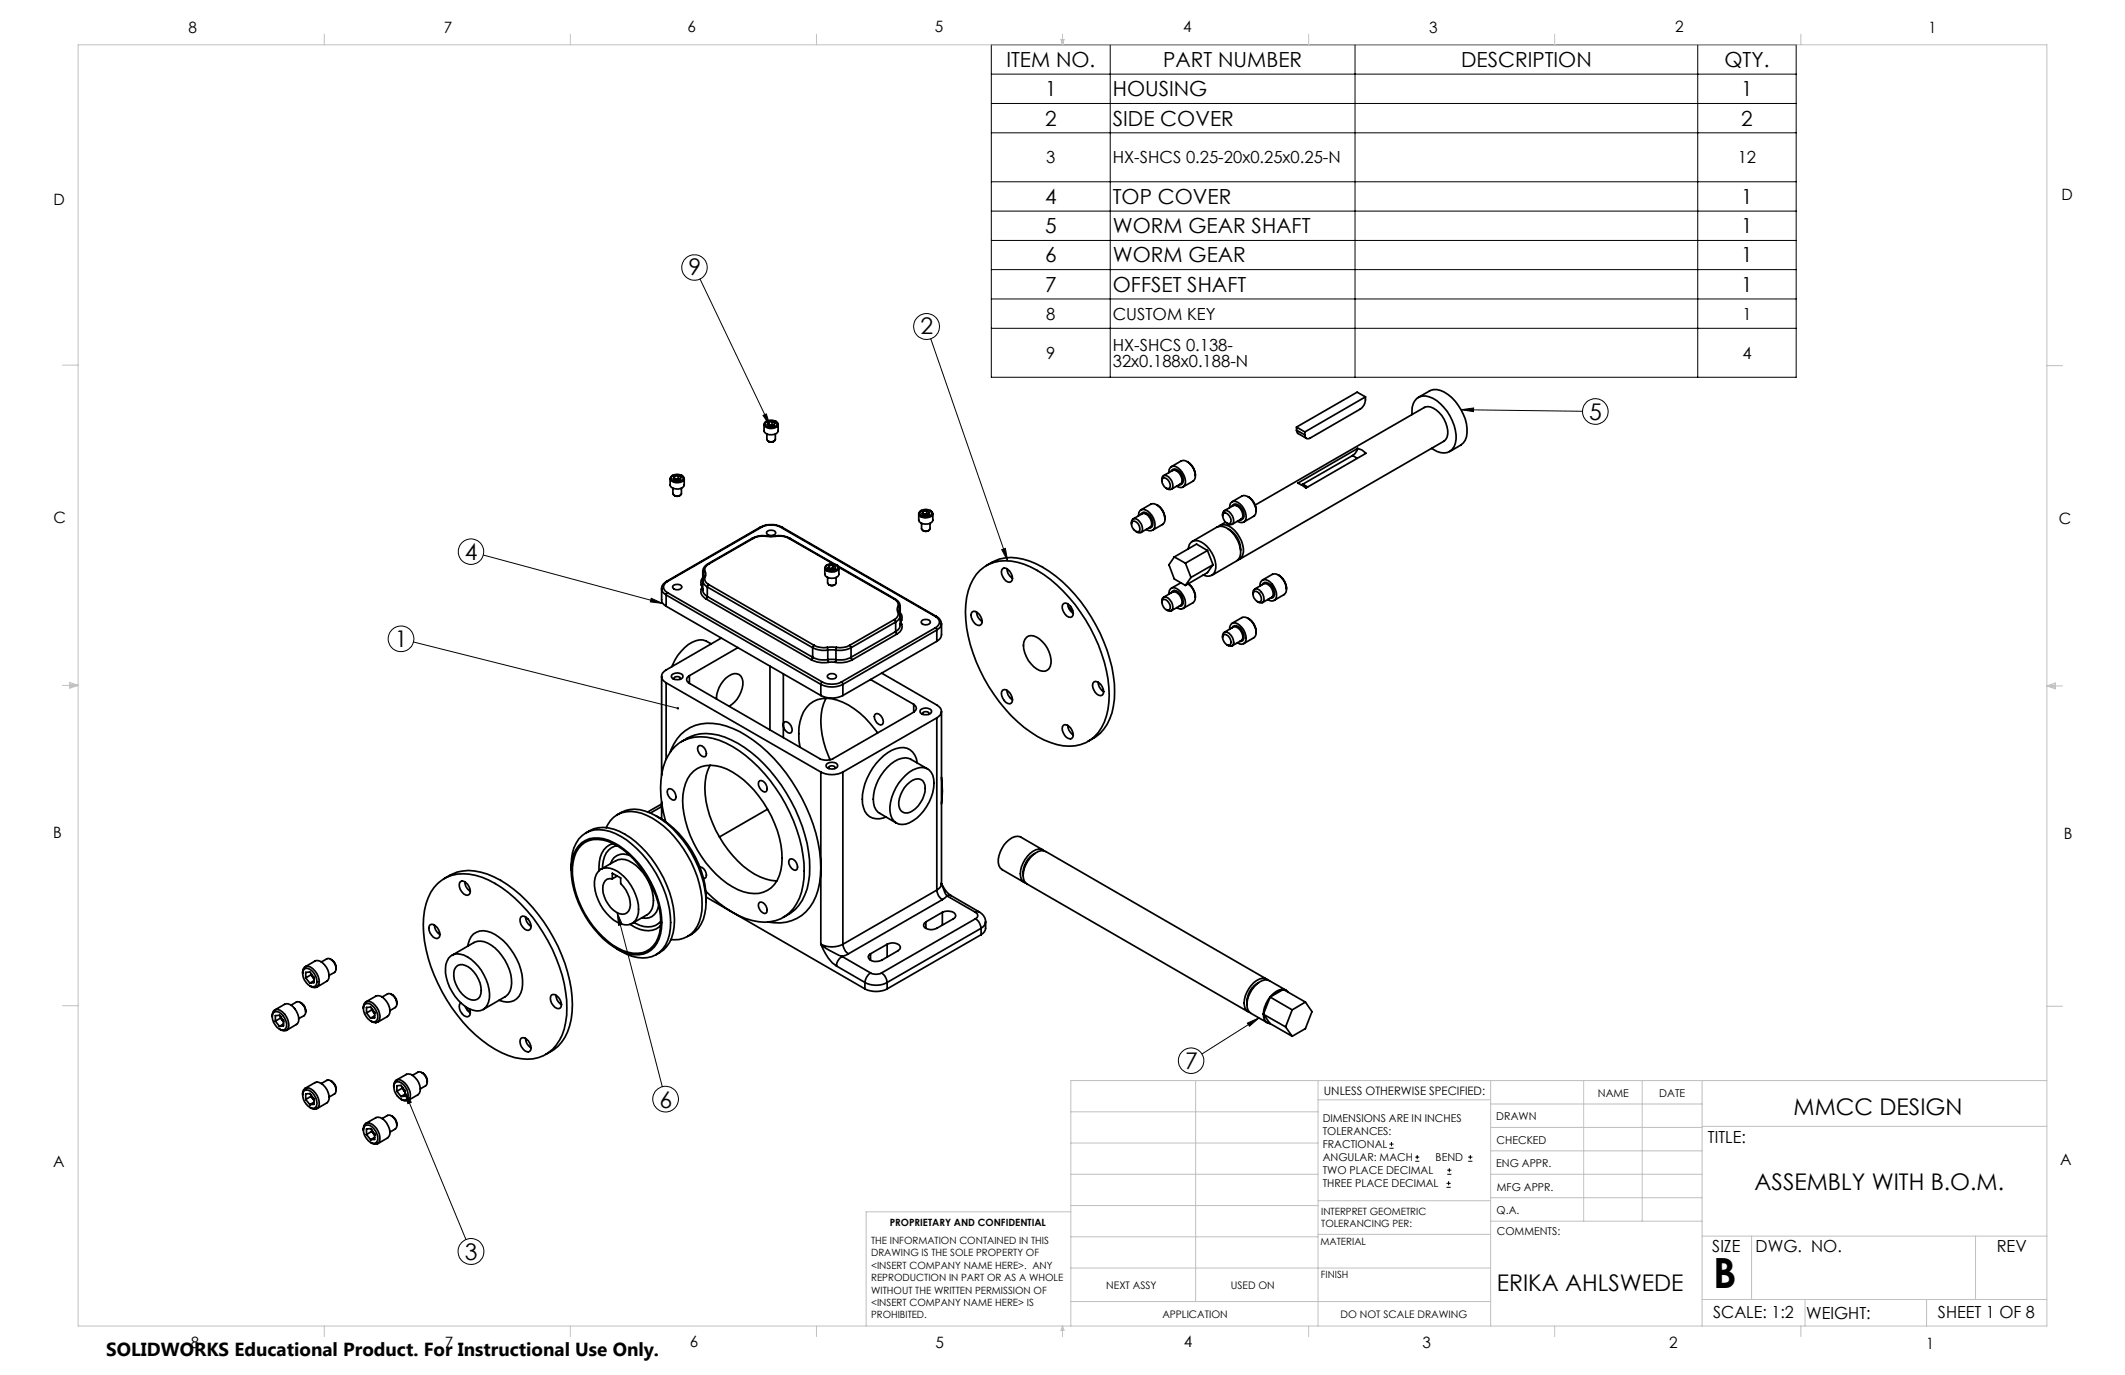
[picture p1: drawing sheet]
<svg xmlns="http://www.w3.org/2000/svg" width="432mm" height="279mm" viewBox="0 0 432 279" stroke-linecap="round" stroke-linejoin="round" font-family="sans-serif">
<g fill="none" stroke="#000" stroke-width=".2">
<path d="M201.4 9.1h163.6v67.6h-163.6zM201.4 15.1h163.6M225.6 9.1v67.6M275.3 9.1v67.6M345 9.1v67.6M201.4 21h163.6M201.4 27h163.6M201.4 36.9h163.6M142.2 56.7l14.3 29.8M201.4 42.9h163.6M201.4 48.9h163.6M201.4 54.8h163.6"/>
<path d="M189.1 68.8l15.7 45.1M201.4 60.7h163.6M201.4 66.7h163.6M155 84.4l.7-.3 .8 2.4zM296.9 83.3l2.5-.4v.7zM296.9 83.3l24.7 .3M98.2 112.8l36.5 9.8M203.6 111.7l.7-.3 .5 2.5zM84 130.5l53.7 13.4M132.3 121.6l2.4 1-2.5-.3zM125.4 185.5l1 2.3-.7 .2zM125.4 185.5l9.2 35.3"/>
<path d="M253.5 207.9l2.3-1.1-1.9 1.7zM255.8 206.8l-11.6 7.4M82.2 221.8l12.5 30.1M82.2 221.8l1.4 2.2-.7 .3zM282.3 233.3h.9M282.3 232.5h.9M282.8 232.1v.8M287.6 236h.8M287.6 235.1h.8M288 234.7v.8M294.1 238.6h.8M294.1 237.8h.8"/>
<path d="M294.5 237.4v.8M298.3 236h.9M298.3 235.1h.9M298.8 234.7v.8M293.9 241.3h.9M293.9 240.5h.9M294.4 240v.8"/>
<circle cx="141.1" cy="54.4" r="2.58"/>
<circle cx="188.3" cy="66.3" r="2.63"/>
<circle cx="324.2" cy="83.6" r="2.61"/>
<circle cx="95.7" cy="112.1" r="2.58"/>
<circle cx="81.5" cy="129.8" r="2.61"/>
<circle cx="242" cy="215.5" r="2.59"/>
<circle cx="135.3" cy="223.4" r="2.61"/>
<circle cx="95.7" cy="254.3" r="2.62"/>
</g>
<g fill="none" stroke="#c0c0c0" stroke-width=".2">
<path d="M15.9 9.1h400v260.4h-400zM65.9 6.9v2.2M115.9 6.9v2.2M165.9 6.9v2.2M215.6 8h.6l-.3 1.1zM215.7 8l.2 1.1M215.9 6.9v2.2M216 8l-.1 1.1M265.9 6.9v2.2M315.9 6.9v2.2M365.9 6.9v2.2M12.7 74.2h3.2"/>
<path d="M415.9 74.3h3.2M12.7 139.3h3.2M14.2 139.1l1.7 .2M14.2 138.7l1.7 .6-1.7 .5zM15.9 139.3l-1.7 .3M415.9 139.4h3.2M415.9 139.4l1.8-.6v1.2zM415.9 139.4l1.8 .3M417.7 139.2l-1.8 .2M12.7 204.4h3.2M243 219.6v44.9M267.8 219.6v49.9"/>
<path d="M302.9 219.6v49.9M321.8 219.6v28.5M333.7 219.6v28.5M345.9 219.6v49.9M415.9 204.5h3.2M415.9 219.6h-198.3v49.9M217.6 238.6h50.2M217.6 232.3h50.2M217.6 225.9h50.2M267.8 223.5h35.1M302.9 233.9h43M302.9 229.1h43"/>
<path d="M302.9 224.3h43M302.9 238.6h43M345.9 228.9h70M217.6 257.7h85.3M217.6 251.3h50.2M217.6 245h50.2M217.6 246.2h-41.6v23.3M267.8 250.8h35.1M267.8 244h35.1M302.9 248.1h43M302.9 243.4h43M345.9 251.2h70"/>
<path d="M355.9 251.2v12.9M401.4 251.2v12.9M65.9 269.5v2.1M115.9 269.5v2.1M165.9 269.5v2.1M215.9 269.5v2.1M215.9 269.5l.3 .8h-.6zM217.6 264.5h85.3M265.9 269.5v2.1M315.9 269.5v2.1M345.9 264.1h70M365.9 269.5v2.1"/>
<path d="M366.8 264.1v5.4M391.5 264.1v5.4"/>
</g>
<path d="M155 84.4l.7-.3 .8 2.4zM203.6 111.7l.7-.3 .5 2.5zM296.9 83.3l2.5-.4v.7zM253.5 207.9l2.3-1.1-1.9 1.7zM137.6 143.7a.25 .25 0 0 0 0 .4 .25 .25 0 0 0 .4-.1l-.3-.1 .3 .1-.1-.3zM82.2 221.8l1.4 2.2-.7 .3zM125.4 185.5l1 2.3-.7 .2zM132.3 121.6l2.4 1-2.5-.3z" fill="#000"/>
<g fill="none" stroke="#000" stroke-width=".35">
<path d="M136.2 97.3v1.2a1.62 1.62 0 0 0 2.5 .6l.3-.6v-1.2M136.7 96.6a1.85 1.85 0 0 1 2.1 .2l.1 .3a1.49 1.49 0 0 1-2.4 .3l-.2-.3zM136.7 96.6a.7 .7 0 0 0-.3 1.1 1.97 1.97 0 0 0 2.6-.2l-.1-.6-.4-.3M136.7 99.2v1.1a.97 .97 0 0 0 1.8 0v-1.1M137.1 96.8v.6M137.4 97.4h-.2M137.8 97.3l.2 .2-.6-.1M137.8 96.7l.6 .3-.2 .4-.8 .2-.6-.4 .3-.4M137.8 96.7l-.7 .1M137.8 96.7v.6M137.8 97.3l-.4 .1M155.3 86.3v1.2a1.63 1.63 0 0 0 2.8 0v-1.2"/>
<path d="M155.5 85.8a1.52 1.52 0 0 1 2.4 .3 1.46 1.46 0 0 1-2.5 0zM155.8 85.6a.67 .67 0 0 0-.3 1.1 1.97 1.97 0 0 0 2.5-.2v-.6l-.4-.3M155.8 88.2v1.1a1 1 0 0 0 1.8 0v-1.1M156.1 89.6l.6 .3 .6-.3M156.1 85.8v.5M156.3 86.4h.2zM156.5 86.4l.6 .1M156.9 85.7l.5 .3-.1 .4-.8 .1-.6-.3 .2-.4M156.9 85.7l-.8 .1M156.9 86.3l.2 .1M156.9 85.7v.6M156.9 86.3l-.4 .1"/>
<path d="M236.1 97.7a.8 .8 0 0 1 .3-1 .8 .8 0 0 1 1 .2 1.98 1.98 0 0 1 .7 2.5 1.01 1.01 0 0 1-1.1-.2M236.1 97.4l.3-.2a1.39 1.39 0 0 1 1.2 2 1.43 1.43 0 0 1-1.5-1.8zM236.4 96.7l1.9-1.1a1.83 1.83 0 0 1 1.9 2.3l-.3 .4-1.9 1.1M237.5 96a1.07 1.07 0 0 1 .6-1.1 1.07 1.07 0 0 1 1.2 .1 3.4 3.4 0 0 1 1.4 3.6 .99 .99 0 0 1-1.6 .2M238 94.8l2-1.1a1.78 1.78 0 0 1 2.2 1 2.28 2.28 0 0 1 .2 3.1l-2 1.2M238 95.7a.69 .69 0 0 1 1.1-.3 2.64 2.64 0 0 1 1.3 2.6l-.2 .4-.6 .1M241.2 93.8a3.2 3.2 0 0 1 1.7 2.9M263.5 87.4l.1 .6 1.9 1.1M263.5 86.8l1.6 1M263.5 87.4l1.6 1M263.5 86.8v.6M263.7 98.2l12.2-7.1 .9 .3 .8 .7-12.2 7.1-.9-.7z"/>
<path d="M264.7 98.4l-.3 .1M264.7 98.4l1 .6M265.1 87.8v.6M274.8 92.6l-10.1 5.8M274.8 92.6l1 .5M275.9 91.1a2.36 2.36 0 0 1-1.1 1.5M277.5 80.6a2.52 2.52 0 0 1-1.1 2.5l-10.2 5.9a.67 .67 0 0 1-.7 .1 .67 .67 0 0 1-.4-.7M277.5 80.6l-12.4 7.2M277.5 80.6l-1.7-.9-12.3 7.1M286.9 84.2a3.4 3.4 0 0 1 1.5-3.6 4.2 4.2 0 0 1 4.3 1.5 9.9 9.9 0 0 1 3.2 7.2 2.61 2.61 0 0 1-3.9 2.4l-1.1-.6M288.2 80.8l2.3-1.4a3.4 3.4 0 0 1 3.7 .8 9.5 9.5 0 0 1 3.8 8.6 2.76 2.76 0 0 1-1.2 1.7l-2.2 1.3M134.4 119.6v2.3a1.47 1.47 0 0 0 1 1.3"/>
<path d="M134.4 119.6a1.47 1.47 0 0 0 1 1.3M135.4 118.1a1.74 1.74 0 0 0-1 1.5M135.4 118.1h.2M135.6 118.1a1.22 1.22 0 0 0-.8 1.2 1.22 1.22 0 0 0 .8 1.1M136.7 119.1a1.23 1.23 0 0 1 1.9 .2 1.09 1.09 0 0 1-1.9 0zM137 100.6l.6 .3 .6-.3M142.5 118.9l.1 .3-.1 .5M142.5 119.7a1.57 1.57 0 0 0 1 2M142.8 117.4l-.3 .7v.8M142.8 118l.3 .7 .6 .6M142.8 119.7h-.3M142.8 118.7l-.3 .2"/>
<path d="M142.9 116.6l.1 .3-.1 .6M142.9 116.6l-.1-.5v4.1l.3 .4 .6 .6M142.9 116.6v.8M143.3 117.2l-.4 .2-.1 .5M143.3 117.2a1.21 1.21 0 0 0 .7 1.6M143.3 116.2l.1 .2-.1 .8M143.3 116.2l-.4 .4M143.7 119.3l21.4 12.3M143.7 119.3v1.9M143.8 114.6a1.73 1.73 0 0 0-1 1.5M143.8 114.6h.2M144 114.6a1.21 1.21 0 0 0-.7 1.6"/>
<path d="M144 118.8l-.3 .5M144 118.8l21.4 12.3M152.9 109.4h.2M152.9 109.4l-9.1 5.2M153.1 109.4l-9.1 5.2M154.5 107.1a5 5 0 0 1 4.4 0M154.5 107.1h.2M154.5 107.1l-19.1 11M154.7 107.1a4.4 4.4 0 0 1 3.9 0M154.7 107.1l-19.1 11M155.8 109a4.3 4.3 0 0 0-2.7 .4M155.8 109h1.8"/>
<path d="M155.8 108.9a4.4 4.4 0 0 0-2.9 .5M155.8 108.9h1.8M155.8 108.1a1.19 1.19 0 0 1 1.8 .2 1.06 1.06 0 0 1-1.8 0zM155.8 108.9v.1M157.6 108.9a4.6 4.6 0 0 1 2.9 .5M157.6 108.9v.1M157.6 109a4.2 4.2 0 0 1 2.7 .4M158.6 107.1l31.5 18.2M158.9 107.1h-.3M158.9 107.1l31.4 18.2M160.3 109.4l9 5.1M160.5 109.4h-.2"/>
<path d="M160.5 109.4l9.1 5.2M167.6 115.4v1.3a1.67 1.67 0 0 0 2.9 .1v-1.4M167.9 115a1.81 1.81 0 0 1 2.3 0l.1 .3a1.2 1.2 0 0 1-1.7 .6l-.7-.4-.1-.2zM168.1 114.8l-.4 .3-.1 .3a1.72 1.72 0 0 0 2.7 .4l.2-.3-.1-.3-.5-.4M168.2 117.3v1.2l.2 .3M168.4 118.8l.7 .2 .6-.2M168.5 114.9v.6M168.9 115.5l-.3 .1M169.2 115.5l.3 .1-.6-.1M169.2 114.8l.6 .3-.2 .5-.8 .1-.5-.3 .2-.5M169.2 114.8l-.7 .1M169.2 114.8v.7"/>
<path d="M169.2 115.5h-.3M169.9 117.3v1.2a1.04 1.04 0 0 1-1.5 .3M170.3 115l11.6 6.7M170.4 115.3l11.3 6.4M186.7 104.4v1.3a1.67 1.67 0 0 0 2.8 .1v-1.4M187 104a1.52 1.52 0 0 1 2.4 .2 1.43 1.43 0 0 1-2.5 0zM187.2 103.7l-.1 .1a.67 .67 0 0 0-.3 .9 1.86 1.86 0 0 0 2.7-.2v-.3l-.5-.5M187.3 106.3v1.1l.2 .4M187.5 107.8l.6 .2 .6-.2M187.5 103.9v.6M187.9 104.5l-.2 .1M188.3 104.5l.3 .1-.7-.1"/>
<path d="M188.3 103.8l.6 .3-.2 .5-.8 .1-.5-.3 .1-.5M188.3 103.8l-.8 .1M188.3 103.8v.7M188.3 104.5h-.4M189 106.3v1.1a.97 .97 0 0 1-1.5 .4M199.1 115.9a8.4 8.4 0 0 1 9-1.2 27.1 27.1 0 0 1 12.5 11.3 28.9 28.9 0 0 1 4.7 16.7 9.4 9.4 0 0 1-4.7 8.2 9.8 9.8 0 0 1-8.5-.5 29.4 29.4 0 0 1-13-14.2 26 26 0 0 1-2.7-14.8 10.2 10.2 0 0 1 2.7-5.5zM200.4 114.9a9.1 9.1 0 0 1 8.8-.9 27.1 27.1 0 0 1 13.5 13 26.2 26.2 0 0 1 3.5 16.5 8.8 8.8 0 0 1-5.1 7.1M203.8 115.5a1.67 1.67 0 0 1 1.9 1.5 .89 .89 0 0 1-.5 1.3 2.14 2.14 0 0 1-1.6-2.5zM204.6 115.6a2.33 2.33 0 0 0 1.1 1.9M229.9 106.5a.8 .8 0 0 1 .3-1 .8 .8 0 0 1 1 .2 1.98 1.98 0 0 1 .7 2.5 1.01 1.01 0 0 1-1.1-.2M230 106a1.18 1.18 0 0 1 1.6 1.2l-.1 .7a1.26 1.26 0 0 1-1.6-1.5zM230.3 105.4l1.8-1a1.82 1.82 0 0 1 1.9 2l-.2 .7-2 1.1"/>
<path d="M231.4 104.8a1.08 1.08 0 0 1 .5-1.2 1.08 1.08 0 0 1 1.3 .3 3.3 3.3 0 0 1 1.3 3.5 1.02 1.02 0 0 1-1.6 .2M231.8 103.6l2.1-1.2a1.91 1.91 0 0 1 2.2 1.2 2.27 2.27 0 0 1 .1 3l-2 1.1M231.8 104.5l.3-.3a1.53 1.53 0 0 1 1.9 1.1 1.41 1.41 0 0 1-.2 2h-.4M235.1 102.6a3.1 3.1 0 0 1 1.6 2.9M238.6 113.2l-1.1 1.6 1.1 2.9 2.3 1.3M238.6 113.2l2.3 1.2M240 118.4l-2 1.1M240.9 114.4l1.1 2.9M241.4 111.5a1.65 1.65 0 0 1 .9-1.5 1.65 1.65 0 0 1 1.8 .1 5.8 5.8 0 0 1 2.8 5.9 1.6 1.6 0 0 1-2.4 .8M242 117.3l-1.1 1.7M242.3 110l5-2.9a2.66 2.66 0 0 1 3 1 5.7 5.7 0 0 1 1.7 5l-.7 .9-5.1 2.9M245.4 111.9l1.1 2.9"/>
<path d="M245.4 111.9l-4.5 2.5M245.4 111.9l-2.3-1.3-4.5 2.6M246.5 114.8l-4.5 2.5M246.5 114.8l-1.1 1.5-4.5 2.7M247.6 107a1.95 1.95 0 0 1 2.7 .3 5.6 5.6 0 0 1 2.2 5.5l-.2 .5-.8 .5M248.4 104.8a.8 .8 0 0 1 .3-1 .8 .8 0 0 1 1.1 .2 1.98 1.98 0 0 1 .6 2.5 1.01 1.01 0 0 1-1.1-.2M248.6 104.3a1.36 1.36 0 0 1 1.5 1.7l-.1 .3a1.29 1.29 0 0 1-1.5-1.3zM248.8 103.8l1.8-1.1a1.83 1.83 0 0 1 1.7 2.7l-1.9 1.1M249 106.1l-1.1 .7M249.6 107.5a4.9 4.9 0 0 1 2.5 4.3M249.9 103.2a1.04 1.04 0 0 1 .4-1.2 1.04 1.04 0 0 1 1.3 .1 3.5 3.5 0 0 1 1.5 3.5 1 1 0 0 1-1.6 .3M250.4 102l2-1.2a2.13 2.13 0 0 1 2.4 1.5 1.94 1.94 0 0 1-.1 2.6l-2 1.2"/>
<path d="M250.4 102.9a.71 .71 0 0 1 1.1-.3 2.56 2.56 0 0 1 1.2 2.6l-.2 .3-.5 .1M253.6 100.9a3.1 3.1 0 0 1 1.6 2.9M255 119.7l1.8-1.1a1.83 1.83 0 0 1 1.6 2.8l-1.9 1M255.1 102.6l34.3-19.8a2.6 2.6 0 0 1 3 1 5.7 5.7 0 0 1 1.6 5l-.6 .8-41.6 24.1M256 119.1a1.03 1.03 0 0 1 .5-1.2 1.03 1.03 0 0 1 1.2 .1 3.2 3.2 0 0 1 1.4 3.8 1.07 1.07 0 0 1-1.5 0M256.5 117.9l2.1-1.2a1.65 1.65 0 0 1 2 .9 2.67 2.67 0 0 1 .5 3.1l-2.2 1.3M256.5 118.8l.2-.3a1.05 1.05 0 0 1 1.5 .4 1.93 1.93 0 0 1 .4 2.6h-.5M259.8 116.8a3.2 3.2 0 0 1 1.6 2.9M134.4 137.4v20.1M135.4 120.9l31.4 18.2M135.4 120.9v2.3M135.4 138.7v15.6"/>
<path d="M135.4 123.2l31.4 18.1M135.4 138.7l31.4 18.2M135.6 120.4l-.2 .5M135.6 120.4l31.5 18.2M136.5 137.2a1.67 1.67 0 0 1 2.2 0l.1 .2a1.4 1.4 0 0 1-2.3 .3zM137 138l-.1-.1a.8 .8 0 0 1 1.4 0l-.1 .1M140.1 137.3a.82 .82 0 0 0-.6 .8 .82 .82 0 0 0 .6 .8M140.1 138.9l26.5 15.3a2.99 2.99 0 0 0 2.7 0l16.4-9.5M140.1 137.3v1.6M143.5 121.7l21.4 12.4M143.7 121.2l-.2 .5M143.7 121.2l21.4 12.4"/>
<path d="M144.5 130.8a3.5 3.5 0 0 0-4.7 .2 9.8 9.8 0 0 0-3.3 4.5M146.6 129.6l-11.2 6.5a1.39 1.39 0 0 0-1 1.3 1.39 1.39 0 0 0 1 1.3M150 131.6l-9.9 5.7M156.5 135.4v12.9M159.2 136.9v13M164.9 134.1a5.6 5.6 0 0 0 3.4 .5M165.1 131.6a5.1 5.1 0 0 0 3.1 .5M165.1 133.6a4.8 4.8 0 0 0 3.1 .5M165.1 133.6l-.2 .5M165.1 131.6v2M165.4 131.1a4.3 4.3 0 0 0 2.7 .5M165.4 131.1l-.3 .5"/>
<path d="M166.8 139.1a5 5 0 0 0 4.5 0M166.8 139.1v2.2M167.1 138.6a4.4 4.4 0 0 0 3.9 0M167.1 138.6l-.3 .5M168.1 131.6h1.9M168.1 131.6l.1 .5M168.2 137.2a1.13 1.13 0 0 1 1.8 .2 1.09 1.09 0 0 1-1.9 0zM168.2 132.1h1.7M168.2 134.1h1.7M168.2 134.1l.1 .5M168.2 132.1v2M168.3 134.6h1.5"/>
<path d="M169.9 134.1l-.1 .5M169.9 132.1v2M170 131.6l-.1 .5M171 138.6l.3 .5M171.3 139.1v2.2M172.6 131.1a4.2 4.2 0 0 1-2.6 .5M172.6 131.1l.3 .5M172.9 131.6a5.1 5.1 0 0 1-3 .5M172.9 133.6a4.8 4.8 0 0 1-3 .5M172.9 133.6l.3 .5M172.9 131.6v2M173.2 134.1a5.6 5.6 0 0 1-3.4 .5"/>
<path d="M176.9 138.1l8.8 5M179.1 136.8l11.3 6.5a1.37 1.37 0 0 1 .9 1.3 1.37 1.37 0 0 1-.9 1.3M181.7 121.7a1.21 1.21 0 0 1 .7 1.6M181.7 125.9l.3 .5M181.7 125.9l-9.1 5.2M181.9 121.7a1.66 1.66 0 0 1 1 1.5M181.9 121.7h-.2M182 128.3l.3 .5M182 126.4l-9.1 5.2M182 128.3l-9.1 5.3M182 126.4v1.9M182.3 128.8l-9.1 5.3"/>
<path d="M182.4 124.4h.2a1.26 1.26 0 0 1-.6 2M182.4 123.3l-.1 .4 .1 .7M182.4 124.4a1.21 1.21 0 0 1-.7 1.5M182.4 123.3l.4 .4M182.8 123.7l-.1 .3 .1 .6M182.8 123.7v.9M182.9 124.5l.4 .7-.1 .8M182.9 123.2v4.1l-.4 .7-.5 .3M182.9 126.8h.3M182.9 123.2l-.1 .5M182.9 125.9l.3 .1M183.2 126.8a1.59 1.59 0 0 1-.9 2"/>
<path d="M183.2 126l-.1 .3 .1 .5M187.4 126l.3-.1a1.06 1.06 0 0 1 1.4 .5 1.06 1.06 0 0 1-1.9 0zM190.1 125.3a1.22 1.22 0 0 1 .8 1.1 1.22 1.22 0 0 1-.8 1.2M190.1 127.6l.3 .4M190.1 125.3h.2M190.1 127.6l-19.1 11M190.3 125.3a1.74 1.74 0 0 1 1 1.4M190.4 128l-19.1 11.1M190.4 128v2.3M190.4 130.3l-19.1 11M191.3 126.8v2.2a1.6 1.6 0 0 1-.9 1.3M191.3 126.7v.1a1.62 1.62 0 0 1-.9 1.2"/>
<path d="M197.6 124.3a1.67 1.67 0 0 1 1.9 1.5 .89 .89 0 0 1-.5 1.3 2.14 2.14 0 0 1-1.6-2.5zM198.4 124.4a2.33 2.33 0 0 0 1.2 1.9M208.6 129.5a2.35 2.35 0 0 1 3.2 .9 5.6 5.6 0 0 1 1.6 5 1.66 1.66 0 0 1-2.8 .5 6 6 0 0 1-2.6-5.4zM216.1 122.7a1.67 1.67 0 0 1 1.9 1.5 .87 .87 0 0 1-.5 1.2 2.14 2.14 0 0 1-1.6-2.5zM217 122.7a2.33 2.33 0 0 0 1.1 1.9M217.1 123.5l.8 .5M222.3 138.6a1.67 1.67 0 0 1 1.9 1.5 .87 .87 0 0 1-.5 1.3 2.08 2.08 0 0 1-1.6-2.5zM223.1 138.6a2.33 2.33 0 0 0 1.2 1.9M236.1 122.4a.8 .8 0 0 1 .3-1 .8 .8 0 0 1 1 .2 1.98 1.98 0 0 1 .7 2.5 1.01 1.01 0 0 1-1.1-.2M236.3 121.9a1.36 1.36 0 0 1 1.5 1.7l-.2 .3a1.29 1.29 0 0 1-1.5-1.4zM236.4 121.4l1.9-1.1a1.83 1.83 0 0 1 1.6 2.7l-1.9 1.1M237.5 120.7a1.08 1.08 0 0 1 .6-1.2 1.08 1.08 0 0 1 1.4 .3 3.2 3.2 0 0 1 1.2 3.6 1.08 1.08 0 0 1-1.6 .1"/>
<path d="M238 120.4a.78 .78 0 0 1 1.4-.1 2.33 2.33 0 0 1 .8 2.7l-.6 .2M242.9 121.4v-.3a3.1 3.1 0 0 0-1.5-2.5 3.2 3.2 0 0 1 1.3 3.6l-.3 .3-2 1.1M248.4 129.5a.8 .8 0 0 1 .3-1 .8 .8 0 0 1 1.1 .2 1.98 1.98 0 0 1 .6 2.5 1.01 1.01 0 0 1-1.1-.2M248.7 129a1.39 1.39 0 0 1 1.2 2.1 1.43 1.43 0 0 1-1.4-1.9zM248.8 128.5l1.8-1.1a1.83 1.83 0 0 1 1.7 2.7l-1.9 1.1M249.9 127.8a1.1 1.1 0 0 1 .6-1.2 1.1 1.1 0 0 1 1.4 .4 3.2 3.2 0 0 1 1.1 3.6 1.02 1.02 0 0 1-1.5 0M250.4 126.6l2-1.1a2.06 2.06 0 0 1 2.3 1.3l.5 1.2v.5M250.4 127.6a.78 .78 0 0 1 1.2-.2 2.37 2.37 0 0 1 1 2.6l-.2 .3h-.4M253.6 125.6a3.1 3.1 0 0 1 1.6 2.9M254.6 120.8a.8 .8 0 0 1 .3-1 .8 .8 0 0 1 1 .1 1.98 1.98 0 0 1 .7 2.5 1.01 1.01 0 0 1-1.1-.2M254.7 120.3l.3-.1a1.49 1.49 0 0 1 1.2 2 1.17 1.17 0 0 1-1.6-1.2zM255.2 128.5l-.2 .9-2.3 1.4"/>
<path d="M136.2 152.8a8.2 8.2 0 0 1 10-5.6 23.4 23.4 0 0 1 12.3 8.4 34.6 34.6 0 0 1 8.3 20.7 11.6 11.6 0 0 1-3.9 9.7 8.5 8.5 0 0 1-6.8 1.4M139.6 150a9.3 9.3 0 0 1 9 .4 29.4 29.4 0 0 1 13 14.1 25.6 25.6 0 0 1 2.7 14.8 8.8 8.8 0 0 1-5.2 7.1M139.6 150l-1.1 .7M139.6 150v.1M140.9 156.7a6.1 6.1 0 0 1 6.8-.4 21.3 21.3 0 0 1 10.2 12.4 13.3 13.3 0 0 1 0 10.2 5.4 5.4 0 0 1-6.8 2.3 19.2 19.2 0 0 1-10.2-9.9 17.7 17.7 0 0 1-1.9-11 6.4 6.4 0 0 1 1.9-3.6zM142 151.5a1.48 1.48 0 0 1 1.3 2.2 1.48 1.48 0 0 1-1.3-2.2zM144.3 155.5a11.9 11.9 0 0 0-.5 8.8 22.8 22.8 0 0 0 9.5 13.3 9.8 9.8 0 0 0 4.6 1.4M145.6 142a5.4 5.4 0 0 1 3.7-5.1 1.72 1.72 0 0 1 1.7 2.2 6.1 6.1 0 0 1-2.8 4.4M154.4 158.6a1.48 1.48 0 0 1 1.2 2.3 1.48 1.48 0 0 1-1.2-2.3zM159.2 147.2l.3-.5a1.5 1.5 0 0 1 1.2 2.2 1.47 1.47 0 0 1-1.5-1.5M166.8 141.3a5 5 0 0 0 4.5 0M166.8 156.9a5 5 0 0 0 4.5 0"/>
<path d="M166.8 156.9v35M167.9 141.9a12 12 0 0 0-.5 8.8l1.3 3.7M167.9 155.3a1.67 1.67 0 0 1 2.2 0l.1 .3a1.34 1.34 0 0 1-2.3 0zM168.4 156.2l-.1-.2a.8 .8 0 0 1 1.4 0v.2M171.3 156.9v35M177.9 145.1a1.45 1.45 0 0 1 1.3 2.1 1.5 1.5 0 0 1-1.5-1.9zM178.3 148.9a16.2 16.2 0 0 0-9.2-6.9 5.4 5.4 0 0 0-6.5 4.6 13.7 13.7 0 0 0 0 5.2M184 157.6a4.2 4.2 0 0 1 4.3-1.5 3.4 3.4 0 0 1 1.4 4 9.2 9.2 0 0 1-5.7 7.4 2.56 2.56 0 0 1-3.2-2.8 9.9 9.9 0 0 1 3.2-7.1zM184.3 159.4a2.78 2.78 0 0 1 2.7-1 2.45 2.45 0 0 1 .7 3.2 5.2 5.2 0 0 1-3.4 3.6 1.72 1.72 0 0 1-1.7-2.3 6.4 6.4 0 0 1 1.7-3.5zM185.7 143.1a.86 .86 0 0 1 .5 .8 .86 .86 0 0 1-.5 .8M185.7 143.1v1.6M186.4 155a3.1 3.1 0 0 0-4.3-2.9 11.6 11.6 0 0 0-6.8 11.2 3.2 3.2 0 0 0 4.7 2.7"/>
<path d="M187 144.3a1.67 1.67 0 0 1 2.2 0l.1 .3a1.38 1.38 0 0 1-2.4 0zM187.5 145.2l-.1-.2a.8 .8 0 0 1 1.4 0l-.1 .2M188.5 156.2l-3.4-1.9a3.8 3.8 0 0 0-4.1 1 9.6 9.6 0 0 0-3.5 7.9 2.61 2.61 0 0 0 1.3 2.1l3.3 2M190.4 145.9v35M190.4 145.9l-19.1 11M191.3 157.9a21 21 0 0 1 0 5.5M191.3 144.6v35M203.8 140.2a1.67 1.67 0 0 1 1.9 1.5 .87 .87 0 0 1-.5 1.3 2.14 2.14 0 0 1-1.6-2.5zM204.6 140.3a2.33 2.33 0 0 0 1.1 1.9M216.1 147.4a1.67 1.67 0 0 1 1.9 1.5 .87 .87 0 0 1-.5 1.2 2.08 2.08 0 0 1-1.6-2.5zM217 147.4a2.33 2.33 0 0 0 1.1 1.9M89 179.5a8.4 8.4 0 0 1 8.9-1.2 27.5 27.5 0 0 1 13.5 12.9 26.3 26.3 0 0 1 3.5 16.6 8.3 8.3 0 0 1-6.6 7.4 14.5 14.5 0 0 1-10.4-3.8 32.7 32.7 0 0 1-11.9-23.4 11.7 11.7 0 0 1 3-8.5z"/>
<path d="M90.3 178.5a9.1 9.1 0 0 1 8.8-.9 26.5 26.5 0 0 1 12.4 11.3 29.1 29.1 0 0 1 4.7 16.8 9.4 9.4 0 0 1-5.3 8.5M93.6 179.1a1.68 1.68 0 0 1 1.9 1.5 .89 .89 0 0 1-.5 1.3 1.99 1.99 0 0 1-1.4-2.8zM94.4 179.2a2.33 2.33 0 0 0 1.2 1.9M116.1 176.8a8.7 8.7 0 0 1 2.2-7 5.6 5.6 0 0 1 5.6-.9 18.4 18.4 0 0 1 9.4 8.6 18.8 18.8 0 0 1 2.7 12.4 5.5 5.5 0 0 1-7.6 4.4l-1.1-.4-2-1.1M118.1 171.7a5.1 5.1 0 0 1 5.3-.8 18.1 18.1 0 0 1 9.9 11.1 11.7 11.7 0 0 1 0 9.5 4.7 4.7 0 0 1-5.7 2 16 16 0 0 1-8.8-7.9 16.9 16.9 0 0 1-2.3-10.4 5.8 5.8 0 0 1 1.6-3.5zM118.2 171.2a5.8 5.8 0 0 1 6.5 0 20.1 20.1 0 0 1 9.8 16.3 6.6 6.6 0 0 1-2.9 6 6.9 6.9 0 0 1-6.9-1.1 20.5 20.5 0 0 1-8.6-15.6 7 7 0 0 1 2.1-5.6zM119 169.3a6.9 6.9 0 0 1 8 .2 22.4 22.4 0 0 1 10.1 17.5 7.3 7.3 0 0 1-3 6.5l-.8 .5M121.6 177.1a2.97 2.97 0 0 1 3.9 0 9.8 9.8 0 0 1 4.2 8.5 2.61 2.61 0 0 1-4.2 1.8 9.7 9.7 0 0 1-4.7-8.3l.4-1.4zM122.1 176.6l3-1.7a3 3 0 0 1 3.4 .4 9.5 9.5 0 0 1 4.2 8.5 2.71 2.71 0 0 1-1.2 2.1l-3.1 1.7M123.2 168.2a5.4 5.4 0 0 1 7.1-3 19.1 19.1 0 0 1 10.2 10 17.5 17.5 0 0 1 1.9 11 5.4 5.4 0 0 1-6.1 4.7M124.4 177.4l1.7 1v1.1a5.2 5.2 0 0 1 1.7 5.6 1.66 1.66 0 0 1-2.5 .3 5.6 5.6 0 0 1-2.6-6 1.35 1.35 0 0 1 1.7-.8zM124.6 171.4a4 4 0 0 0-2.8 3.8l-.1 1.7"/>
<path d="M125.4 171.8a3.5 3.5 0 0 0-2.8 3.1l-.2 1.6M125.4 165.6a6.4 6.4 0 0 1 6.8-.4 21.4 21.4 0 0 1 10.3 12.5 19.4 19.4 0 0 1 1 5.6M125.4 178l-1 .6M128 173.8a2.77 2.77 0 0 0-3.9 1.7M133.3 165.8a20.2 20.2 0 0 1 10.2 16.5M134.4 162.9v3.5M134.4 163.4l-2.8 1.6M134.4 163.9l-2.2 1.3M135.3 167a21.1 21.1 0 0 1-.5-11.2 7.6 7.6 0 0 1 7.5-6.1 16.4 16.4 0 0 1 10.5 5 33.1 33.1 0 0 1 10.6 20.7 14.1 14.1 0 0 1-2.1 9.2 7.7 7.7 0 0 1-8.5 2.4 21.2 21.2 0 0 1-9.4-6M135.9 160.3a1.48 1.48 0 0 1 1.2 2.2 1.48 1.48 0 0 1-1.2-2.2zM142.2 176.2a1.54 1.54 0 0 1 1.1 2.2l-.4 .1M156 164.4l-9.8 5.7"/>
<path d="M160.5 174.6a1.48 1.48 0 0 1 1.3 2.2 1.48 1.48 0 0 1-1.3-2.2zM191.3 179.6h.1M191.3 179.6a1.6 1.6 0 0 1-.9 1.3M210.3 173.4a4.6 4.6 0 0 0-2.4 4.1M211.9 172.7l-4.5-2.6a2.51 2.51 0 0 0-2.9 1 5.5 5.5 0 0 0-1.5 4.8l.6 .8 4.5 2.6M212.2 172.9a2.12 2.12 0 0 0-2.9 .5 5.1 5.1 0 0 0-1.7 5.3l.3 .4 .5 .3M61.5 197.8a1.15 1.15 0 0 1 .6-1.4 1.15 1.15 0 0 1 1.4 .4 3.2 3.2 0 0 1 1.1 3.5 1.13 1.13 0 0 1-1.6 0M61.9 196.9a1.55 1.55 0 0 1 2 .9 1.77 1.77 0 0 1 0 2.7 2.61 2.61 0 0 1-2.3-3.3zM62 196.5l2-1.2a1.97 1.97 0 0 1 2.4 1.3 2.08 2.08 0 0 1 0 2.8l-2 1.2M62.1 198.7v-1.1l.9-.1 .8 1.1v1.1l-.8 .1M62.1 198.7l.9 1.1M63.2 197.8v.3"/>
<path d="M63.2 198.1l-1.1 .6M63.2 198.1l.4 .5M63.3 197.9l.3 .7M63.6 198.6l.2 .2M63.6 198.6l.2 .3M63.8 199.3l-.8 .5M65.3 195.5l1.1-.7a1.78 1.78 0 0 1 1.9 2M67.2 194.9a1.88 1.88 0 0 1 1.1 1.9M68.3 196.8l-.3 .8-1.1 .6M87.4 187.9a1.68 1.68 0 0 1 1.9 1.5 .89 .89 0 0 1-.5 1.3 1.99 1.99 0 0 1-1.4-2.8zM88.3 188a2.33 2.33 0 0 0 1.1 1.9M91.6 194.2a3.6 3.6 0 0 1 4.1 .7 10 10 0 0 1 3.7 7.9 2.58 2.58 0 0 1-1.3 2.4 2.58 2.58 0 0 1-2.7-.2 9.6 9.6 0 0 1-4.8-9l.6-1.3z"/>
<path d="M91.8 194.1l4.5-2.6a3.3 3.3 0 0 1 3.6 .6 9.6 9.6 0 0 1 4 8.6 2.63 2.63 0 0 1-1.2 1.8l-4.5 2.6M92.6 196.6a1.74 1.74 0 0 1 2.5-.1 6 6 0 0 1 2.6 5.4 1.62 1.62 0 0 1-2.6 1.1 5.9 5.9 0 0 1-2.8-5.9zM95 192.3a3.2 3.2 0 0 1 4.8-2.8 12 12 0 0 1 6.4 10.6 3.2 3.2 0 0 1-4.8 3.2M105.9 186.3a1.68 1.68 0 0 1 1.9 1.4 .89 .89 0 0 1-.4 1.4 1.99 1.99 0 0 1-1.5-2.8zM106.8 186.3a2.33 2.33 0 0 0 1.1 1.9M128 187.8a5 5 0 0 0 5.9 .5l.3-.2M133.8 184a2.78 2.78 0 0 1-3.4 2.5M134.3 187.2a4.1 4.1 0 0 1-5.5 .2M143.5 183.3a7.4 7.4 0 0 1-3 6.6l-.8 .4M143.5 182.3v1M143.5 182.3l32.3 18.6M154.4 183.3a1.48 1.48 0 0 1 1.2 2.3 1.48 1.48 0 0 1-1.2-2.3z"/>
<path d="M166.8 191.9a5 5 0 0 0 4.5 0M166.8 191.9l.2 .5a9.5 9.5 0 0 0 3 3.9M166.8 191.9l1.1 .8 3.2 1.6M170 196.3l5.8 3.3M171.1 194.3a2.42 2.42 0 0 0-1.1 2M171.1 194.3l5.8 3.4M171.3 191.9a2.69 2.69 0 0 0 1.1 1.9M172.4 193.8l-1.3 .5M175.8 199.6a4.8 4.8 0 0 0 4.5 0M175.8 199.6v1.3M176.9 197.7a2.4 2.4 0 0 0 2.2 0M176.9 197.7a2.69 2.69 0 0 0-1.1 1.9"/>
<path d="M176.9 193.8v1.3M179.1 197.7a2.69 2.69 0 0 1 1.2 1.9M180.3 191.9a2.09 2.09 0 0 1 2.6 .4l.1 .3-.5 .6-3.4 1.9a2.06 2.06 0 0 1-2.6-.4l-.1-.3 .5-.6M180.3 191.9v2.6M180.3 199.6v1.3M180.3 191.9l-3.4 1.9M188.1 187.3v1.3M190.4 180.9a2.42 2.42 0 0 0 1.1 1.9M190.4 180.9l-19.1 11M191.5 185.4a2.21 2.21 0 0 1 2.6 .4l.1 .3-.5 .6-3.3 1.9a2.09 2.09 0 0 1-2.7-.4l.1-.6 .3-.3M191.5 185.4l-3.4 1.9M191.5 182.8l-19.1 11"/>
<path d="M191.5 185.4v2.6M192.4 182l-.9 .8M192.4 182l5.8 3.4M193.2 182l-.9-.8-1-1.7 .8 2.1 .3 .4M193.2 182h-.8M193.2 182l5.8 3.3M198.2 186.7a2.69 2.69 0 0 1 1.2 1.9M198.2 185.4a.69 .69 0 0 1 .5 .6 .69 .69 0 0 1-.5 .7M198.2 186.7l-19.1 11M199 185.3a2.24 2.24 0 0 1 1.2 2M199 185.3l-.4-.1-.4 .2M199.4 188.6l-19.1 11"/>
<path d="M199.4 188.6v1.3M199.4 189.9l-19.1 11M200.3 187.3a2.26 2.26 0 0 1-.6 2.4l-.3 .2M200.3 187.3a1.65 1.65 0 0 1-.9 1.3M255.8 199.7a4.4 4.4 0 0 0-2.4 4.1M257.4 199l-44.9-26a2.72 2.72 0 0 0-3.2 1.3 4.9 4.9 0 0 0-1.2 4.7l.6 .6 44.9 26M257.7 199.1a2.12 2.12 0 0 0-2.9 .6 5.1 5.1 0 0 0-1.8 5.3l.4 .4 .5 .3M55.3 206.6a1.16 1.16 0 0 1 .7-1.4 1.16 1.16 0 0 1 1.4 .5 3.1 3.1 0 0 1 1 3.5 1.19 1.19 0 0 1-1.6-.1M55.6 205.8a1.32 1.32 0 0 1 1.9 .6 2.11 2.11 0 0 1 .4 2.8 1.99 1.99 0 0 1-2.3-1.5 1.93 1.93 0 0 1 0-1.9zM55.8 205.2l2-1.1a2.02 2.02 0 0 1 2.4 1.4 2.01 2.01 0 0 1 0 2.7l-2 1.2M56 207.5v-1.1l.8-.1 .8 1.1v1.1l-.8 .1M56 207.5l.8 1.1"/>
<path d="M57 206.6v.3M57 206.9l-1 .6M57 206.9l.4 .5M57.1 206.7l.3 .7M57.4 207.4l.2 .2M57.6 208.1l-.8 .5M59.1 204.3l1.1-.7a1.78 1.78 0 0 1 1.9 2l-.3 .8-1.1 .6M61 203.7l.4 .2a1.95 1.95 0 0 1 .7 1.7M67.2 219.6l.3 .1a1.87 1.87 0 0 1 .8 1.8M73.8 204.9a1.14 1.14 0 0 1 .6-1.3 1.14 1.14 0 0 1 1.4 .3 3.2 3.2 0 0 1 1.2 3.5 1.11 1.11 0 0 1-1.7 .1M74.1 204.1a1.33 1.33 0 0 1 1.9 .6 2.11 2.11 0 0 1 .4 2.8 1.99 1.99 0 0 1-2.3-1.5 1.93 1.93 0 0 1 0-1.9zM74.3 203.6l2.1-1.2a1.48 1.48 0 0 1 1.8 .7 2.86 2.86 0 0 1 .8 3.2l-2.3 1.4"/>
<path d="M74.5 205.8v-1.1l.8-.1 .8 1.1v1.1l-.8 .1M74.5 205.8l.8 1.1M75.5 204.9v.3M75.5 205.2l-1 .6M75.5 205.2l.5 .5M75.6 205l.4 .7M76 205.7l.1 .3M76.1 206.4l-.8 .5M77.6 202.6l1.1-.6a1.78 1.78 0 0 1 1.9 2v.4l-.3 .3-1.1 .7M79.5 202l.3 .2a1.87 1.87 0 0 1 .8 1.8M80.4 219.9a1.95 1.95 0 0 1 2.3 1.5 1.56 1.56 0 0 1-.3 2.1 2.61 2.61 0 0 1-2.2-3.3zM80.5 219.5l2-1.2a1.43 1.43 0 0 1 1.8 .7 2.99 2.99 0 0 1 .9 3.1l-.3 .4-2 1.1"/>
<path d="M83.8 218.5l1.1-.6a1.78 1.78 0 0 1 1.9 2l-.1 .4-.2 .3-1.1 .7M85.7 217.9l.4 .3a1.95 1.95 0 0 1 .7 1.7M93.6 203.8a1.88 1.88 0 0 0 1.4 2.8 1 1 0 0 0 .4-1.6M94.5 204.5l.5 .8 .6 .5M105.9 211a1.68 1.68 0 0 1 1.9 1.5 .87 .87 0 0 1-.4 1.2 1.99 1.99 0 0 1-1.5-2.7zM106.8 211a2.33 2.33 0 0 0 1.1 1.9M112.1 202.2a1.68 1.68 0 0 1 1.9 1.5 .87 .87 0 0 1-.5 1.3 1.99 1.99 0 0 1-1.4-2.8zM113 202.2a2.33 2.33 0 0 0 1.1 2M175.8 200.9a5.1 5.1 0 0 0 4.5 0M256.7 206.1a1.69 1.69 0 0 0 1.4 1.9M256.7 206.1l4.5 2.6M256.7 206.1l1.4 1.9"/>
<path d="M258.1 202.6a6.3 6.3 0 0 0-1.4 3.5M258.1 202.6l-1.4 3.5M258.1 202.6l4.5 2.6M258.1 208l4.5 2.6M260.8 201a3.4 3.4 0 0 0-2.7 1.6M260.8 201l.5 .2 .5 .4M260.8 201l-2.7 1.6M260.8 201l4.5 2.6M261.2 208.7l1.4 1.9M261.3 201.2l-3.3-1.9a2.69 2.69 0 0 0-3.2 1.3 4.9 4.9 0 0 0-1.2 4.7l.5 .6 3.4 1.9M262.6 205.2l-1.4 3.5M265.3 203.6l-2.7 1.6"/>
<path d="M265.3 203.6l1.3 2-1.3 3.4-2.7 1.6M61.5 222.5a1.1 1.1 0 0 1 .4-1.2 1.1 1.1 0 0 1 1.3 0 3.4 3.4 0 0 1 1.6 3.5 1.13 1.13 0 0 1-1.8 .2M61.9 221.6a1.95 1.95 0 0 1 2.3 1.5 1.56 1.56 0 0 1-.3 2.1 2.61 2.61 0 0 1-2.3-3.3zM62 221.2l2-1.2a2.2 2.2 0 0 1 2.5 1.5 1.98 1.98 0 0 1-.1 2.6l-2 1.2M62.1 223.4v-1.1l.9-.1 .8 1.1v1.1l-.8 .1M62.1 223.4l.9 1.1M63.2 222.5v.3M63.2 222.8l-1.1 .6M63.2 222.8l.4 .5M63.3 222.6l.3 .7M63.6 223.3l.2 .2M63.6 223.3l.2 .3"/>
<path d="M63.8 224l-.8 .5M65.3 220.2l1.1-.7a1.78 1.78 0 0 1 1.9 2l-.1 .5-.2 .3-1.1 .6M73.8 229.6a1.1 1.1 0 0 1 .5-1.3 1.1 1.1 0 0 1 1.3 .2 3.4 3.4 0 0 1 1.5 3.5 1.18 1.18 0 0 1-1.8 .2M74.1 228.8a1.33 1.33 0 0 1 1.9 .6 2.11 2.11 0 0 1 .4 2.8 1.99 1.99 0 0 1-2.3-1.5 1.93 1.93 0 0 1 0-1.9zM74.3 228.3l2.1-1.2a1.8 1.8 0 0 1 2.1 1 2.33 2.33 0 0 1 .2 3.1l-2 1.2M74.5 230.5v-1.1l.8-.1 .8 1.1v1.1l-.8 .1M74.5 230.5l.8 1.1M75.5 229.6v.3M75.5 229.9l-1 .6M75.5 229.9l.5 .5M75.6 229.7l.4 .7M76 230.4l.1 .2"/>
<path d="M76 230.4l.1 .3M76.1 231.1l-.8 .5M77.6 227.3l1.1-.6a1.78 1.78 0 0 1 1.9 2v.4l-.3 .3-1.1 .6M79.5 226.7a1.95 1.95 0 0 1 1.1 2M80 220.8a1.1 1.1 0 0 1 .5-1.3 1.1 1.1 0 0 1 1.4 .2 3.4 3.4 0 0 1 1.3 3.6 1.19 1.19 0 0 1-1.7 .1M80.6 221.8v-1.2h.9l.8 1v1.1l-.8 .1M80.6 221.8l.9 1M81.7 220.8v.3M81.7 221.1l-1.1 .7M81.7 221.1l.4 .6M81.8 220.9l.3 .8M82.1 221.7l.2 .2"/>
<path d="M82.3 222.3l-.8 .5"/>
</g>
<text font-size="8.5" x="348.1" y="261.8">B</text>
<g font-size="4.7">
<text x="139.9" y="56">9</text>
<text x="187.1" y="68">2</text>
<text x="322.9" y="85.3">5</text>
<text x="94.5" y="113.7">4</text>
<text x="80.3" y="131.4">1</text>
<text x="240.8" y="217.2">7</text>
<text x="134" y="225.1">6</text>
<text x="364.5" y="226.5">MMCC DESIGN</text>
<text x="356.5" y="241.9">ASSEMBLY WITH B.O.M.</text>
<text x="94.5" y="256">3</text>
<text x="304.1" y="262.4">ERIKA AHLSWEDE</text>
</g>
<g font-size="4.2">
<text x="204.5" y="13.6">ITEM NO.</text>
<text x="236.4" y="13.6">PART NUMBER</text>
<text x="296.9" y="13.6">DESCRIPTION</text>
<text x="350.4" y="13.6">QTY.</text>
<text x="212.4" y="19.6">1</text>
<text x="226.1" y="19.6">HOUSING</text>
<text x="353.8" y="19.6">1</text>
<text x="212.4" y="25.5">2</text>
<text x="226.1" y="25.5">SIDE COVER</text>
<text x="353.8" y="25.5">2</text>
<text x="212.4" y="41.4">4</text>
<text x="226.1" y="41.4">TOP COVER</text>
<text x="353.8" y="41.4">1</text>
<text x="212.4" y="47.4">5</text>
<text x="226.1" y="47.4">WORM GEAR SHAFT</text>
<text x="353.8" y="47.4">1</text>
<text x="212.4" y="53.3">6</text>
<text x="226.1" y="53.3">WORM GEAR</text>
<text x="353.8" y="53.3">1</text>
<text x="212.4" y="59.3">7</text>
<text x="226.1" y="59.3">OFFSET SHAFT</text>
<text x="353.8" y="59.3">1</text>
</g>
<text font-size="3.8" x="21.6" y="275.5">SOLIDWORKS Educational Product. For Instructional Use Only.</text>
<g font-size="3.4">
<text x="212.6" y="33.2">3</text>
<text x="226.1" y="33.2">HX-SHCS 0.25-20x0.25x0.25-N</text>
<text x="353.1" y="33.2">12</text>
<text x="212.6" y="64.9">8</text>
<text x="226.1" y="64.9">CUSTOM KEY</text>
<text x="354.1" y="64.9">1</text>
<text x="226.1" y="71.2">HX-SHCS 0.138-</text>
<text x="212.6" y="72.9">9</text>
<text x="226.1" y="74.5">32x0.188x0.188-N</text>
<text x="354.1" y="72.9">4</text>
<text x="347.1" y="232.3">TITLE:</text>
<text x="347.9" y="254.3">SIZE</text>
<text x="356.7" y="254.4">DWG. NO.</text>
<text x="405.7" y="254.5">REV</text>
<text x="348.1" y="267.9">SCALE: 1:2</text>
<text x="367" y="268">WEIGHT:</text>
<text x="393.8" y="267.9">SHEET 1 OF 8</text>
</g>
<g font-size="3.2">
<text x="38.3" y="6.7">8</text>
<text x="90.2" y="6.7">7</text>
<text x="139.7" y="6.5">6</text>
<text x="190" y="6.5">5</text>
<text x="240.4" y="6.5">4</text>
<text x="290.4" y="6.7">3</text>
<text x="340.4" y="6.5">2</text>
<text x="391.9" y="6.7">1</text>
<text x="10.9" y="41.6">D</text>
<text x="418.9" y="40.7">D</text>
<text x="10.9" y="106.3">C</text>
<text x="418.4" y="106.4">C</text>
<text x="10.8" y="170.2">B</text>
<text x="419.4" y="170.6">B</text>
<text x="10.8" y="237.2">A</text>
<text x="418.6" y="236.8">A</text>
<text x="38.8" y="273.8">8</text>
<text x="90.4" y="273.8">7</text>
<text x="140.2" y="273.8">6</text>
<text x="190.1" y="273.9">5</text>
<text x="240.5" y="273.8">4</text>
<text x="289" y="273.9">3</text>
<text x="339.1" y="273.8">2</text>
<text x="391.4" y="274.1">1</text>
</g>
<text font-size="2.4" x="269" y="222.4">UNLESS OTHERWISE SPECIFIED:</text>
<g font-size="2.2">
<text x="268.8" y="228">DIMENSIONS ARE IN INCHES</text>
<text x="304.1" y="227.7">DRAWN</text>
<text x="324.7" y="222.9">NAME</text>
<text x="337.2" y="222.9">DATE</text>
<text x="268.8" y="230.6">TOLERANCES:</text>
<text x="268.8" y="233.3">FRACTIONAL</text>
<text x="304.1" y="232.6">CHECKED</text>
<text x="268.8" y="236">ANGULAR: MACH</text>
<text x="268.8" y="238.6">TWO PLACE DECIMAL</text>
<text x="291.7" y="236">BEND</text>
<text x="304" y="237.2">ENG APPR.</text>
<text x="268.8" y="241.3">THREE PLACE DECIMAL</text>
<text x="304.2" y="241.9">MFG APPR.</text>
<text x="304.1" y="246.7">Q.A.</text>
<text x="304.1" y="250.9">COMMENTS:</text>
</g>
<g font-size="2.1">
<text x="224.8" y="262">NEXT ASSY</text>
<text x="250.1" y="261.9">USED ON</text>
<text x="236.2" y="267.8">APPLICATION</text>
<text x="272.4" y="267.8">DO NOT SCALE DRAWING</text>
</g>
<g font-size="2">
<text x="180.8" y="249.2">PROPRIETARY AND CONFIDENTIAL</text>
<text x="268.5" y="246.8">INTERPRET GEOMETRIC</text>
<text x="268.5" y="249.4">TOLERANCING PER:</text>
<text x="177" y="252.8">THE INFORMATION CONTAINED IN THIS</text>
<text x="177" y="255.3">DRAWING IS THE SOLE PROPERTY OF</text>
<text x="177" y="257.8">&lt;INSERT COMPANY NAME HERE&gt;. ANY</text>
<text x="268.3" y="252.9">MATERIAL</text>
<text x="177" y="260.3">REPRODUCTION IN PART OR AS A WHOLE</text>
<text x="177" y="262.9">WITHOUT THE WRITTEN PERMISSION OF</text>
<text x="268.4" y="259.7">FINISH</text>
<text x="177" y="265.4">&lt;INSERT COMPANY NAME HERE&gt; IS</text>
<text x="177" y="267.9">PROHIBITED.</text>
</g>
</svg>
